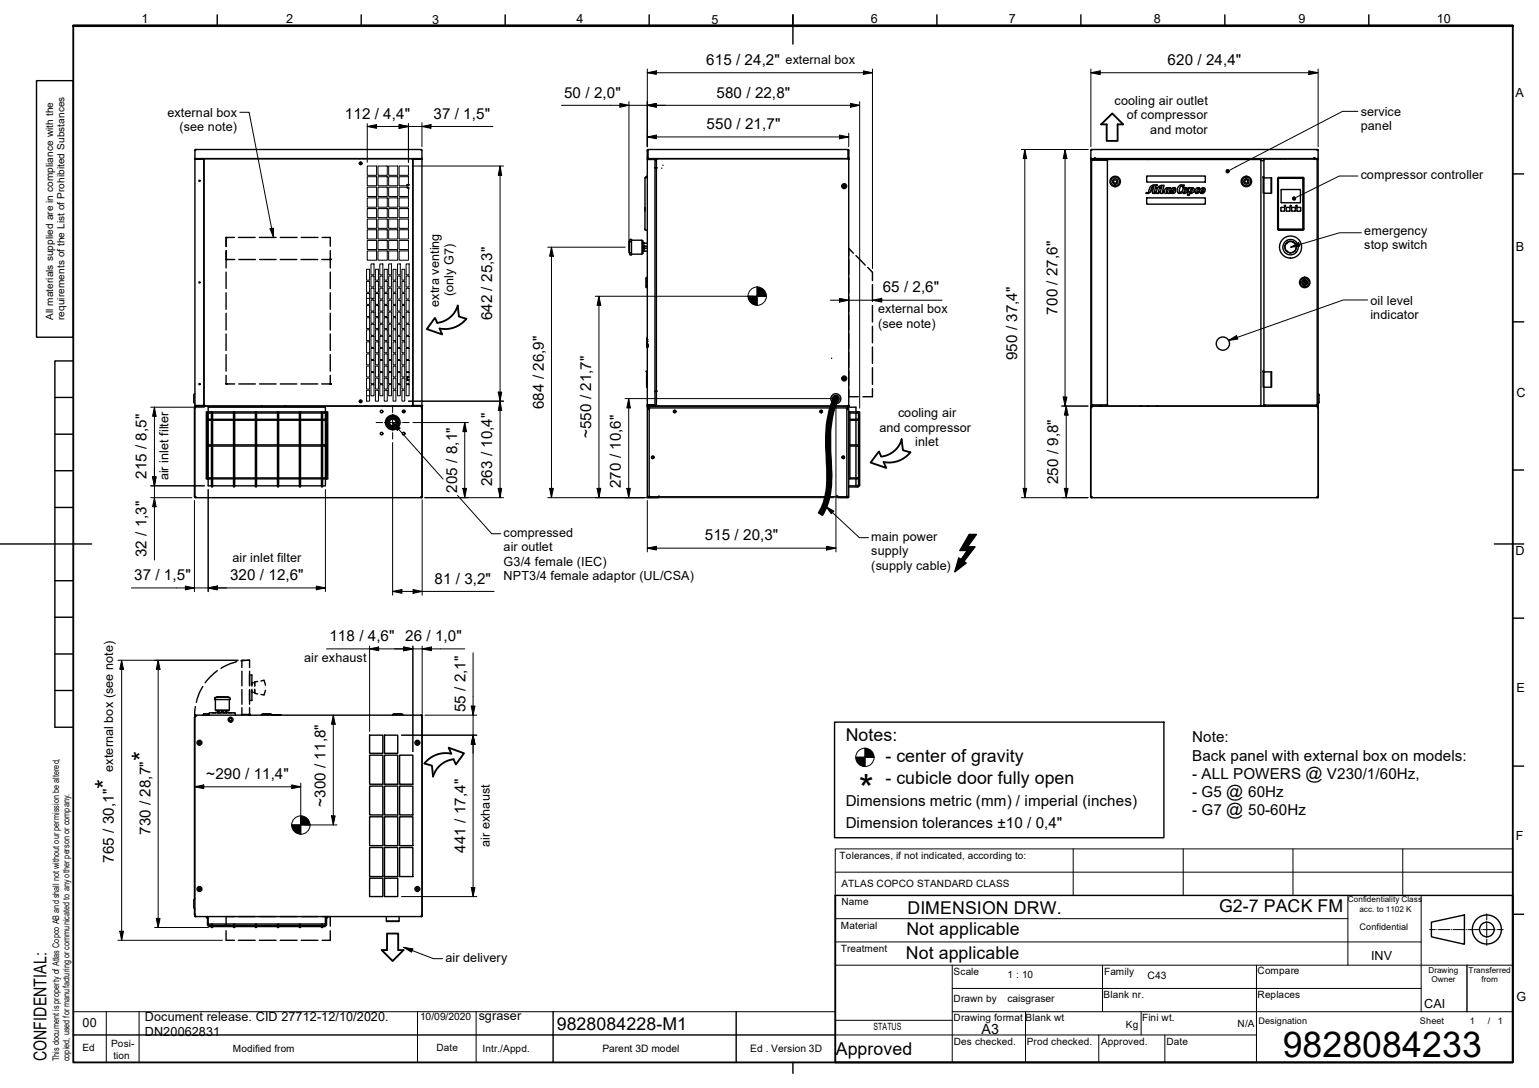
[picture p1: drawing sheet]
<svg xmlns="http://www.w3.org/2000/svg" width="420mm" height="297mm" viewBox="0 0 420 297" stroke-linecap="round" stroke-linejoin="round" font-family="sans-serif">
<!-- layer: Visible Edges(Atlas Copco) -->
<g fill="none" stroke="#000" stroke-width=".38">
<path d="M53.1 43.1l.3 .3M53.2 41l.2-.2h61.6l.2 .2v2.1l-.2 .3M53.2 41v2.1M53.3 43.4h2.4v67.3h-2.4M53.3 43.4v.1M53.3 43.4l-.1 .1M53.4 43.3h61.6M53.4 40.9l-.1 .1M53.4 40.8l-.2 .2M54.2 43.3v.1M55.6 43.4h-2.4l.1 67.3M55.6 43.4h.1"/>
<path d="M55.7 43.4h57l-.1 67.3M55.7 43.4h.1M55.7 43.4h-2.4M55.7 43.4l.1 67.5M98.2 44.8h.5M98.2 43.3v.1M99.4 43.3v.1M112.7 43.4h2.5v67.3h-2.5zM112.7 43.4h2.4zM112.7 43.4h-.1M115 40.9l.1 .1M115 40.8l.2 .2"/>
<path d="M115.1 43.4v.1M115.1 43.4l.1 .1M176.1 56.6v1M176.2 48.5l-.1 14.2M176.5 48.3v.1M176.5 48.3l.2 .1M176.5 48.1v.2M176.7 48.1l-.4 .4M176.7 41v2.3l.1-2.3M176.7 41h.1M176.7 48.4l-.5 .1M176.8 43.5v67"/>
<path d="M176.8 43.4l2 .1zM176.8 43.5h2.2M176.8 43.1l.1 .2M176.8 43.3l.1 .1M176.8 43.5h.1M176.8 43.4l-.1 .1M176.9 40.8h54.6v2.5h-54.6zM176.9 40.9l-.1 .1M176.9 40.8l-.2 .2M178.8 43.5v67h-2M178.8 45.8h.4M179 43.3v.6h.2"/>
<path d="M179.2 43.4h.1M179.2 43.4v67.5M179.3 43.4h.1M180.7 45.9h-.1M181 45.1h.1M231.5 40.9l.1 .1M231.5 40.8l.2 .2M231.5 43.3v.1M231.6 43.4h-52.3M231.6 43.4h.1l-.1 67.5M231.6 41l.1 2.3zM231.7 43.4v.1"/>
<path d="M297.8 43.6h.1M297.8 43.5h2.6M297.8 41v2.1l.2 .3M297.8 43.6v67.1M297.9 43.4v.1M297.9 43.4l-.1 .1M297.9 43.6h46.3M297.9 43.4h2.5zM298 43.3h.9v-.2v.2h59.9v-.2v.2h.9M298 40.9l-.1 .1M298 40.8l-.2 .2M298.1 40.8v.2h-.3"/>
<path d="M298.1 40.8h61.5M300.4 43.4h.1M304 49.2v.7M304 49.9h.1M304.1 49.1l-.1 .1M304.1 50h.7M304.8 49.1h-.7M304.8 49.9h.1M304.9 49.2v.7M313.1 54h16v1.7h-16zM313.1 48.1h16v1.6h-16zM313.4 43.4v.1"/>
<path d="M313.4 43.4h.2M313.6 43.4h-13.2h13.2l-.3 .1M313.6 43.3v.2M314.1 50.9l.8-.4h1.1l-.1 .2h-.3l-.4 1.6 .1 .3 .5-.7 .2-.5h-.3v-.2l.9-.4-.1 .4h.4l-.1 .2h-.3l-.2 .8 .1 .3 .5-.4 .3-1.3h-.3v-.2h.9l-.4 1.6v.3l.2-.1a1.37 1.37 0 0 1 1.5-1.2h.4l-.2 1.2 .3-.1a.21 .21 0 0 1 .3-.1 .21 .21 0 0 1-.1 .4 .31 .31 0 0 0 .6-.1 .31 .31 0 0 0-.4-.4 .5 .5 0 0 1 .3-.8 .5 .5 0 0 1 .6 .4l-.2 .1v-.3a.23 .23 0 0 0-.4 .1 .23 .23 0 0 0 .3 .3 .6 .6 0 0 1 0 .9 .6 .6 0 0 1-.9-.2 .63 .63 0 0 1-1 0 .49 .49 0 0 1-.5 .2 .49 .49 0 0 1-.4-.4 .52 .52 0 0 1-.5 .4 .52 .52 0 0 1-.5-.4 .57 .57 0 0 1-.5 .5 .57 .57 0 0 1-.6-.4 .62 .62 0 0 1-.6 .4 .62 .62 0 0 1-.5-.5l.2-.6h-.5a1.12 1.12 0 0 1-1.4 1v-.2h.5l.2-.2zM314.6 51l.5-.3-.3 .9h-.5zM318.5 51.5l.2-.1a.59 .59 0 0 1 .2 .6 .59 .59 0 0 1-.5 .4zM323.5 51.6l.2-.2a.74 .74 0 0 1-.4 1.2zM325.2 51.5a.63 .63 0 0 1 .3 .6 .63 .63 0 0 1-.4 .5l-.2-.2zM327.3 51.5l-.1 .2 .2 .2M327.3 51.5v-.1a.6 .6 0 0 0-.5 .5 .6 .6 0 0 0 .2 .6h.1a2.28 2.28 0 0 1 1.6-1.3 .82 .82 0 0 1 .2 1.3 .82 .82 0 0 1-1.3-.1v-.1a.72 .72 0 0 1-.7 .6 .72 .72 0 0 1-.7-.6l.1-.2-1 .7-.4-.1-.2 .6h-.5l.3-1.2-.1 .1a.9 .9 0 0 1-1.6 .3v-.1a.85 .85 0 0 1-1.2 .2 .85 .85 0 0 1-.1-1.2 1 1 0 0 1 1.5-.7l.3-.2-.2 .8h-.2a.4 .4 0 0 0-.2-.6 .4 .4 0 0 0-.5 .4l-.3 .8a.45 .45 0 0 0 .3 .6 .45 .45 0 0 0 .6-.4 .81 .81 0 0 1 .5-.8 .81 .81 0 0 1 .9 .2v.6l.5-.7-.2-.2 .7 .2a.54 .54 0 0 1 .7 0 .54 .54 0 0 1 0 .7l.6-.6a.49 .49 0 0 1 .6-.3 .49 .49 0 0 1 .4 .6l-.1 .1M328.3 51.5l.1-.1a.66 .66 0 0 1 .1 1l-.2 .2-.3-.2zM339.9 49.2v.7"/>
<path d="M339.9 50h.7M340.6 49.1l-.7 .1M340.6 49.2v.7M342.3 43.3v.2M344.2 43.6h.1M344.2 43.6v67.1M344.2 43.9h.9M344.8 48.3l.1 .1zM344.8 48.4l.3 .2M344.9 48.6h.2v4.2h-.2zM344.9 48.3l.2 .1M345.1 48.6h1.9"/>
<path d="M345.1 52.8h1.9M345.1 48.5v.1M345.1 52.8v48.6M345.2 43.4v.1M345.2 43.4l-.1 5M345.2 43.4h14.3M347 48.6l.2 4.2zM348.9 48.6l6.9-.2 .2 .2-.1 14.2-6.8 .1-.3-.3zM349 48.8v13.6l.2 .3M349.1 48.6h6.5l.2 .2M349.2 48.6l-.2 .2M349.5 43.3v.1"/>
<path d="M349.7 56.7h1v.9h-.9zM349.8 55.3l.1 .1M349.8 51.9v3.3M349.8 51.7l5.2 .1M349.9 51.7l-.1 .1M350.7 43.3v.1M351.2 56.7l.9-.1 .1 1h-1zM352.6 56.7l1-.1v1h-.9zM354.1 56.7l.9-.1 .1 1h-1zM355 55.3l-5.2 .1M355 51.9v3.3M355.6 48.6l.2 .2"/>
<path d="M355.8 48.8l-.1 13.8-6.6 .1M358.8 43.4h.9M358.8 43.3v.1M359.5 43.4v67.2M359.5 43.4v.1M359.6 40.8v.2h.3M359.6 40.8l.3 .2M359.6 40.9l.2 .1M359.7 43.4h.2v67.3l-.2 .2M359.7 43.4h.1M359.8 43.4h.1M359.9 41v2.1l-.3 .3"/>
<path d="M61.7 64.9h.1M61.7 68.5v4.6M61.7 74.3v4.5M61.7 79.9v4.5M61.8 68.4v2.4M61.8 64.8v2.5M64 64.8h-2.3v2.5M65.1 64.8h4.6M70.8 64.8h4.6M76.5 64.8h4.6M82.2 64.8h4.6M87.9 64.8h2.3v2.4"/>
<path d="M90.1 70.8v.1M90.2 70.8v.1M90.2 68.4v4.7M90.2 74.3v4.5M90.2 79.9v4.5M171.8 66v3M171.9 65.5l.5-.1v4.2l-.4-.1-.2-1zM172.4 65.6h2.9v3.8h-2.9M175.3 65.8h.2v3.4h-.2M175.5 66.9h.5v.3h.7M175.5 66.3h.3M175.5 66.4h1.2"/>
<path d="M175.5 67.6h.1M175.6 67.4h.3v.2h-.3zM175.6 67.4l-.1 .2M175.8 66.3h.1M175.8 66.3v.1M175.9 67.6h.1M175.9 67.4h.1M176 67.2v.5M176.1 62.7l.1 .1M176.2 62.8l.5 .1M176.3 75.9l.3-.2v2.8l-.3-.2zM176.6 78.5h.1"/>
<path d="M176.6 75.7h.1M176.7 68.6h-1.2M176.7 67.7h-.7v.4h-.5M349 62.5l.2 .2M349.2 62.6h6.3M350.8 67h.1M353.8 67.9h.1M355.8 62.5l-.2 .2M356 76.4l-.3 .7 .4 .5M356 76.4a.73 .73 0 0 0-.5 .7 .73 .73 0 0 0 .5 .7v-.2M356.4 76.4a.73 .73 0 0 1 .5 .7 .73 .73 0 0 1-.5 .7v-.2M356.4 76.4l.3 .7-.4 .5"/>
<path d="M61.7 85.5v4.6M61.7 91.2v4.5M61.7 96.8v4.5M90.2 85.5v4.6M90.2 91.2v4.5M90.2 96.8v4.5M176.7 93.2v1M176.7 94.3h.1M176.7 94.5v.2M176.7 94.2v.3M176.7 94.2h.1M176.7 93.3v.5"/>
<path d="M176.7 94.1v.1M176.7 94.5v.1M176.7 92.2v.7M176.7 92.1v2.8M227 97.8h.1M53.1 111.6v23.8M53.2 111.2v24.4h.2v.3h-.2v-.3h.2h-.3l.1-.2M53.2 111.4v.2M53.2 110.8l.1 .1M53.2 107.5l-.3 .4v1.9l.3 .4M53.3 110.8h.1M53.3 110.7h2.4l-2.4 .2"/>
<path d="M53.3 110.7v.2M53.4 110.9l-.2 .3M53.4 110.9h61.6l.2 .3M56.3 112.4h.3v18.3h-.3zM56.7 114.7h.1v6.8M56.8 114.5h.9M56.8 114.4l-.2 .2 .2 .1h.9M56.8 112.4v-1.2h32v1.2M56.8 112.8v1.7M56.8 114.4l-.1 .1M57.7 112.4h.3v20.4l-.1 .2-.2-.2zM57.7 112.4l-1.1 .2 1.1 .2"/>
<path d="M58 114.7h5.8M58 114.5h5.8M58 112.8h5.8M58 112.4h5.8M61.7 102.5v2.3M61.8 104.8h2.3M63.8 112.4h.3v20.4l-.2 .2-.1-.2zM64.1 114.7h5.6M64.1 114.5h5.6M64.1 112.8h5.6M64.1 112.4h5.6M65.2 104.8h4.5"/>
<path d="M69.7 112.4h.3v20.4l-.1 .2-.2-.2zM70 114.7h5.8M70 114.5h5.8M70 112.8h5.8M70 112.4h5.8M70.9 104.8h4.5M75.8 112.4h.3v20.4l-.2 .2-.1-.2zM76.1 114.7h5.6M76.1 114.5h5.6M76.1 112.8h5.6M76.1 112.4h5.6M76.5 104.8h4.5"/>
<path d="M81.7 112.4h.3v20.4l-.1 .2-.2-.2zM82 114.7h5.8M82 114.5h5.8M82 112.8h5.8M82 112.4h5.8M82.2 104.8h4.5M87.8 112.4h.3v20.4l-.2 .2-.1-.2zM87.8 104.8h2.3M88.1 112.4l1.1 .2-1.1 .2M88.1 114.5h.9M88.8 112.8v1.7M88.8 114.7v6.8"/>
<path d="M88.9 114.4l.2 .1M89 114.4l.2 .2-.2 .1h-.9M89.1 114.7h-.2M89.2 112.4h.3v18.3h-.3zM90.2 102.5v2.3M99.7 110.8l-.1 .1M109.9 112.3l.1 .1 .2-.3v.3h-.3M112.6 110.7l-56.9 .2M112.6 110.7l.1 .2M112.7 110.7l2.4 .2zM115 110.9l.2 .3M115.1 110.8h.1"/>
<path d="M115.2 111.2v24.4h-.2h.2v.3h-.2v-.3h.3l-.1-24.2M115.2 110.7l-.1 .2M115.2 111.6h.1M115.2 110.8l-.1 .1M176.6 105.7h.1M176.7 111l.2 .2zM176.7 111v24.6h.2v.3M176.7 101.4l-.3-.1 .3 .2-.2 4.2 .1-4.2M176.7 110.8l.1 .1M176.8 110.8h.1M176.8 110.6v.3h2.4M176.8 110.5l2 .1z"/>
<path d="M176.9 110.9v.1M176.9 110.9h54.6v.1M176.9 111.2l.3 .7M176.9 111v.1M176.9 110.9l-.2 .2M177 111l.2 .6M178.8 106.9h.4M178.8 106.8h.4M179.1 110.8h.1M179.2 110.8h.1M179.3 110.7h.1M179.3 110.9h52.3"/>
<path d="M179.3 110.7v.1M184 112.6h.4M224 112.1v.1M224.3 112.2l-.1 .4-.2-.4-.1 .2M224.3 112.2v.4M224.3 112.1v.1M231.5 111.1l.2-.1zM231.5 110.9v.1M231.5 111l-.2 .6M231.5 111.2l-.3 .7M231.5 111v.1M231.5 110.9l.2 .2"/>
<path d="M231.6 110.7v.2M231.7 111v24.6h-.2v.3h-2.8v-.3M231.7 112.4h.3v18.3M231.7 111.2h2v1.2M231.7 110.8h.1M232 112.4h2.2l.2 .2-.2 .2h-2.2M232 114.5h2.3M233.7 112.8v1.7M233.7 114.7v6.8M234.2 114.4l.2 .2-.2 .1h-2.2M297.8 111.2v24.4h.3M297.8 110.7h46.4"/>
<path d="M297.8 110.7h.1M297.8 111.4v24.2h.3M297.9 110.8h.1M297.9 110.9h.1M298 111h.1M298 110.3v-66.3l.3-.3h3.9l.2 .3-.1 66.3M298 110.3l.3 .2h3.9l.2-.2M298.1 111l-.3 .2M298.1 110.9l-.3 .3M298.1 111v-.1h61.5v.1M313.3 110.8l.1 .1M344.2 110.7h.1"/>
<path d="M344.8 101.3l.1 .2zM344.8 101.5h2.2M344.9 101.5h.2v4.2h-.2zM344.9 101.3l.2 .1M345.1 105.7l.1 4.8M345.1 105.7h1.9M345.1 110.7l14.6 .2M345.1 110.7l.1 .2M345.1 110.7l-.9 .2M345.2 110.5v.1M345.2 110.9h.1M345.2 110.7v.2"/>
<path d="M345.2 110.6h14.3M347 101.5l.2 4.2zM359.5 110.5v.1M359.6 110.9l.3 .3M359.7 111l.2 .2M359.7 110.7v.2M359.8 110.8v.1M359.9 107.5l.3 .4M359.9 111.2v24.4h-.3M359.9 111.4v24.2h-.3M359.9 111.6h.1M360.1 107.9v1.9"/>
<path d="M360.2 109.7l-.3 .5M53.2 135.7h.1M53.4 135.9h61.6M56.7 130.7h.1v1.9h.9M56.8 130.5h.9M56.8 130.4l-.2 .2 .2 .1h.9M56.8 121.8v8.7M56.8 130.4l-.1 .1M57.7 121.5l-1.1 .1 1.1 .2M58 132.6h5.8M58 130.7h5.8M58 130.5h5.8"/>
<path d="M58 121.8h5.8M58 121.5h5.8M64.1 132.6h5.6M64.1 130.7h5.6M64.1 130.5h5.6M64.1 121.8h5.6M64.1 121.5h5.6M70 132.6h5.8M70 130.7h5.8M70 130.5h5.8M70 121.8h5.8M70 121.5h5.8"/>
<path d="M76.1 132.6h5.6M76.1 130.7h5.6M76.1 130.5h5.6M76.1 121.8h5.6M76.1 121.5h5.6M82 132.6h5.8M82 130.7h5.8M82 130.5h5.8M82 121.8h5.8M82 121.5h5.8M88.1 121.5l1.1 .1-1.1 .2M88.1 130.5h.9"/>
<path d="M88.8 130.7v1.9h-.7M88.8 121.8v8.7M88.9 130.4l.2 .1M89 130.4l.2 .2-.2 .1h-.9M89.1 130.7h-.2M115.2 135.7h-.1M115.2 135.4h.1M176.7 135.7l.2 .2M176.9 135.7h.1M176.9 135.6h3v-.2v.2h48.6v-.2v.2h2.5M177.4 135.6l-.2-.2v-23.8l.2-.2h53.6l.2 .2v23.8l-.2 .2M179.7 135.6v.3h-2.8"/>
<path d="M231 135.6h.5h-.5M231.5 135.7h.1M231.7 135.7l-.2 .2M232 121.5h2.2l.2 .1-.2 .2h-2.2M232 130.5h2.3M233.7 121.8v8.7M233.7 130.7v1.9M234.2 130.4l.2 .2-.2 .1h-2.5M234.4 132.4v-20h.3v20M234.4 132.4l-.3 .2h-2.4M234.7 132.4l-.4 .5-2.6 .1M297.9 135.7h.1"/>
<path d="M298 135.6h-.2v.3h.3M298.1 135.6v.3M298.1 135.9h61.5M359.6 135.6v.3h.3v-.3h-.2M359.8 135.7h-.1M359.9 135.4h.1M53.1 195.9v49.5M53.2 195.8v.1M53.3 195.3l-.1 .1M53.4 195.2l-.2 .2v54.6l.2 .2M53.4 195.2l61.8 .1M53.4 195.2h-.2l.2 .1"/>
<path d="M55.4 195.2h.1M57.1 194.9h-1.5l-.2 .3h1.7M57.1 194.7l-.1 .5M57.2 194.7l-.1 .1M57.2 194.6h6.9M58 194.6h.9M58.8 191v2.9h3.8v-2.9M59 193.9v.1h3.4v-.1M59.4 194.6h1.1M59.7 194.4l-.3-.3 .2 .3M59.7 194.3h.1M59.8 194l-.2 .6"/>
<path d="M60.6 194v.4M60.6 194.4h.1M60.7 194.3l-.1 .1 .1-.4 .1 .4M60.8 194v.4v-.4M60.9 194.6h.9M61.7 194.3h.1M61.7 194l.1 .6M61.7 194.4l.3-.3-.2 .3M61.8 194.6h.1M62.2 190.3h-3.1l3.3 .1 .4 .1v.5h-4.2v-.5l.5-.1M62.4 194.6h1M64.1 194.7l.1 .1"/>
<path d="M64.2 194.7l.1 .5M68 195.1h-2l-.1 .1M68.1 194.9l.2 .2zM68.1 195.2h.1M68.1 194.9l-.3 .3M68.3 195.1l-.2 .1M71.4 195.2l.2-.3h2.4l.2 .3M71.4 195.1h2.8M74.2 195.2h2.5M74.3 195.2h2.2M74.7 195.2h.7M75.5 195.2h.4"/>
<path d="M107.2 195.2l.2-.3h2.3l.3 .3M107.2 195.1h2.8M115 195.2l.2 .2M115 195.3h.2M115.1 195.3l.1 .1M115.2 195.3h.1M115.2 195.8v.1M115.2 195.4v54.6M115.3 195.9v53.6M100.9 200.7h3.6v5h-3.6zM100.9 206.2h3.6v7.9h-3.6zM100.9 214.6h3.6v7.9h-3.6z"/>
<path d="M105 200.7h3.6v5h-3.6zM105 206.2h3.6v7.9h-3.6zM105 214.6h3.6v7.9h-3.6zM109.1 206.2h3.6v7.9h-3.6zM109.1 214.6h3.6v7.9h-3.6zM100.9 239.8h3.6v5h-3.6zM100.9 223h3.6v7.9h-3.6zM100.9 231.4h3.6v7.9h-3.6zM105 239.8h3.6v5h-3.6zM105 223h3.6v7.9h-3.6zM105 231.4h3.6v7.9h-3.6zM109.1 223h3.6v7.9h-3.6z"/>
<path d="M109.1 231.4h3.6v7.9h-3.6zM52.9 245.8v1.9l.3 .4M53.1 248.1v1.4M53.2 250.2h.2M53.2 249.5v.2M53.2 250l.1 .2M53.2 250.1v.1M53.2 245.4l-.3 .4M53.3 250.1v.1M53.4 250.2h61.6M56.6 252.4l.2 .4 .5 .2h31.3l.4-.2 .2-.4M56.6 250.2v2.1"/>
<path d="M56.8 250.2v2.1h32v-2.1M57 252.4l.3 .3h31.3l.2-.3M57 252.3h.1M57.7 252.3v.4M57.7 253v.1M58 252.3v.4M58 253v.1M63.8 252.3v.4M63.8 253v.1M64.1 252.3v.4M64.1 253v.1M69.7 252.3v.4"/>
<path d="M69.7 253v.1M70 252.3v.4M70 253v.1M75.8 252.3v.4M75.8 253v.1M76.1 252.3v.4M76.1 253v.1M81.7 252.3v.4M81.7 253v.1M82 252.3v.4M82 253v.1M87.8 252.3v.4"/>
<path d="M87.8 253v.1M88.1 252.3v.4M88.1 253v.1M88.8 252.3h.1M89.2 250.2v2.1M105.5 251.4h3.5zM105.5 250.2v1.2M109 250.2v1.2M115 250.2h.2M115.2 250l-.1 .2M115.2 250.2h-.2M115.2 249.5v.2"/>
<path d="M115.2 250l-.2 .2M115.2 250.1v.1"/>
<circle cx="54.5" cy="49.4" r=".16"/>
<circle cx="98.5" cy="44.6" r=".29"/>
<circle cx="98.5" cy="44.6" r=".35"/>
<circle cx="230.5" cy="50.8" r=".29"/>
<circle cx="230.5" cy="50.8" r=".35"/>
<circle cx="230.5" cy="50.8" r=".67"/>
<circle cx="304.5" cy="49.5" r=".73"/>
<circle cx="304.5" cy="49.5" r="1.17"/>
<circle cx="304.5" cy="49.5" r="1.43"/>
<circle cx="340.3" cy="49.5" r="1.43"/>
<circle cx="340.3" cy="49.5" r="1.17"/>
<circle cx="340.3" cy="49.5" r=".73"/>
<circle cx="350.8" cy="56.2" r=".16"/>
<circle cx="352.4" cy="56.2" r=".16"/>
<circle cx="354" cy="56.2" r=".16"/>
<circle cx="54.5" cy="77.1" r=".16"/>
<circle cx="352.3" cy="67.5" r="1.56"/>
<circle cx="352.3" cy="67.5" r="3"/>
<circle cx="352.3" cy="67.5" r="2.11"/>
<circle cx="356.2" cy="77.1" r="1.43"/>
<circle cx="356.2" cy="77.1" r="1.17"/>
<circle cx="356.2" cy="77.1" r=".73"/>
<circle cx="356.2" cy="77.1" r=".16"/>
<circle cx="333.9" cy="93.8" r="1.81"/>
<circle cx="54.5" cy="104.9" r=".16"/>
<circle cx="98.5" cy="109.6" r=".29"/>
<circle cx="98.5" cy="109.6" r=".35"/>
<circle cx="104.2" cy="118.4" r=".35"/>
<circle cx="104.2" cy="112.3" r=".35"/>
<circle cx="107.2" cy="115.3" r="1.3"/>
<circle cx="107.2" cy="115.3" r="1.17"/>
<circle cx="107.2" cy="115.3" r="1.62"/>
<circle cx="107.2" cy="115.3" r="2"/>
<circle cx="107.2" cy="115.3" r="1.75"/>
<circle cx="107.2" cy="115.3" r=".92"/>
<circle cx="110.2" cy="118.4" r=".35"/>
<circle cx="110.2" cy="112.3" r=".35"/>
<circle cx="184.2" cy="112.3" r=".35"/>
<circle cx="184.2" cy="112.3" r=".29"/>
<circle cx="224.2" cy="112.3" r=".29"/>
<circle cx="224.2" cy="112.3" r=".35"/>
<circle cx="228.2" cy="108.9" r=".92"/>
<circle cx="228.2" cy="108.9" r="1.37"/>
<circle cx="230.5" cy="103.3" r=".29"/>
<circle cx="230.5" cy="103.3" r=".35"/>
<circle cx="230.5" cy="103.3" r=".67"/>
<circle cx="178.2" cy="124.9" r=".35"/>
<circle cx="178.2" cy="124.9" r=".29"/>
<circle cx="230.2" cy="124.9" r=".29"/>
<circle cx="230.2" cy="124.9" r=".35"/>
<circle cx="63" cy="196.5" r=".35"/>
<circle cx="63" cy="196.5" r=".67"/>
<circle cx="54.5" cy="202.8" r=".29"/>
<circle cx="54.5" cy="202.8" r=".35"/>
<circle cx="54.5" cy="202.8" r=".67"/>
<circle cx="114" cy="202.8" r=".29"/>
<circle cx="114" cy="202.8" r=".35"/>
<circle cx="114" cy="202.8" r=".67"/>
<circle cx="54.5" cy="242.7" r=".29"/>
<circle cx="54.5" cy="242.7" r=".35"/>
<circle cx="54.5" cy="242.7" r=".67"/>
<circle cx="56.5" cy="250.4" r=".16"/>
<circle cx="57.9" cy="253.1" r=".16"/>
<circle cx="63.9" cy="253.1" r=".16"/>
<circle cx="69.9" cy="253.1" r=".16"/>
<circle cx="75.9" cy="253.1" r=".16"/>
<circle cx="81.9" cy="253.1" r=".16"/>
<circle cx="87.9" cy="253.1" r=".16"/>
<circle cx="89.3" cy="250.4" r=".16"/>
<circle cx="114" cy="242.7" r=".29"/>
<circle cx="114" cy="242.7" r=".35"/>
<circle cx="114" cy="242.7" r=".67"/>
</g>
<g fill="#000">
<circle cx="53.3" cy="43.4" r=".19"/>
<circle cx="54" cy="43.4" r=".19"/>
<circle cx="54.2" cy="43.4" r=".19"/>
<circle cx="112.7" cy="43.4" r=".19"/>
<circle cx="113.5" cy="43.4" r=".19"/>
<circle cx="113.9" cy="43.4" r=".19"/>
<circle cx="114.4" cy="43.4" r=".19"/>
<circle cx="176.5" cy="48.4" r=".19"/>
<circle cx="179.2" cy="45.8" r=".19"/>
<circle cx="231.6" cy="43.4" r=".19"/>
<circle cx="298.6" cy="43.4" r=".19"/>
<circle cx="298.9" cy="43.2" r=".19"/>
<circle cx="298.9" cy="43.3" r=".19"/>
<circle cx="299.1" cy="43.4" r=".19"/>
<circle cx="299.5" cy="43.4" r=".19"/>
<circle cx="300.4" cy="43.4" r=".19"/>
<circle cx="358.8" cy="43.1" r=".19"/>
<circle cx="358.8" cy="43.2" r=".19"/>
<circle cx="61.7" cy="64.9" r=".19"/>
<circle cx="61.7" cy="70.9" r=".19"/>
<circle cx="61.8" cy="70.9" r=".19"/>
<circle cx="90.1" cy="70.8" r=".19"/>
<circle cx="90.1" cy="70.9" r=".19"/>
<circle cx="90.2" cy="70.9" r=".19"/>
<circle cx="90.2" cy="70.8" r=".19"/>
<circle cx="171.8" cy="66" r=".19"/>
<circle cx="171.8" cy="69" r=".19"/>
<circle cx="171.9" cy="69" r=".19"/>
<circle cx="171.9" cy="66" r=".19"/>
<circle cx="172.1" cy="65.4" r=".19"/>
<circle cx="175.8" cy="68.6" r=".19"/>
<circle cx="351.2" cy="66.5" r=".19"/>
<circle cx="351.2" cy="68.6" r=".19"/>
<circle cx="352" cy="68.9" r=".19"/>
<circle cx="352.8" cy="66" r=".19"/>
<circle cx="353.3" cy="66.3" r=".19"/>
<circle cx="353.5" cy="68.5" r=".19"/>
<circle cx="176.7" cy="94.6" r=".19"/>
<circle cx="176.7" cy="94" r=".19"/>
<circle cx="176.7" cy="92.8" r=".19"/>
<circle cx="176.7" cy="94.7" r=".19"/>
<circle cx="176.7" cy="93.8" r=".19"/>
<circle cx="176.7" cy="94.2" r=".19"/>
<circle cx="176.7" cy="94.1" r=".19"/>
<circle cx="176.7" cy="94.5" r=".19"/>
<circle cx="176.7" cy="94.3" r=".19"/>
<circle cx="176.7" cy="93.2" r=".19"/>
<circle cx="53.3" cy="110.7" r=".19"/>
<circle cx="53.4" cy="111" r=".19"/>
<circle cx="55.7" cy="110.7" r=".19"/>
<circle cx="55.8" cy="110.7" r=".19"/>
<circle cx="55.8" cy="110.9" r=".19"/>
<circle cx="61.7" cy="104.8" r=".19"/>
<circle cx="61.8" cy="104.8" r=".19"/>
<circle cx="71.3" cy="110.9" r=".19"/>
<circle cx="77.8" cy="110.9" r=".19"/>
<circle cx="90.1" cy="104.8" r=".19"/>
<circle cx="90.2" cy="104.8" r=".19"/>
<circle cx="97.2" cy="110.9" r=".19"/>
<circle cx="99.4" cy="110.9" r=".19"/>
<circle cx="99.8" cy="110.9" r=".19"/>
<circle cx="110.2" cy="112.1" r=".19"/>
<circle cx="112.6" cy="110.8" r=".19"/>
<circle cx="112.6" cy="110.7" r=".19"/>
<circle cx="112.7" cy="110.7" r=".19"/>
<circle cx="112.7" cy="110.9" r=".19"/>
<circle cx="115" cy="111" r=".19"/>
<circle cx="115.1" cy="110.7" r=".19"/>
<circle cx="179.1" cy="110.9" r=".19"/>
<circle cx="179.2" cy="110.7" r=".19"/>
<circle cx="179.2" cy="106.8" r=".19"/>
<circle cx="179.2" cy="110.9" r=".19"/>
<circle cx="179.5" cy="110.9" r=".19"/>
<circle cx="231.5" cy="111" r=".19"/>
<circle cx="231.6" cy="110.7" r=".19"/>
<circle cx="298" cy="111" r=".19"/>
<circle cx="300.4" cy="110.9" r=".19"/>
<circle cx="303.3" cy="110.9" r=".19"/>
<circle cx="311.3" cy="110.9" r=".19"/>
<circle cx="313.2" cy="110.9" r=".19"/>
<circle cx="315.8" cy="110.9" r=".19"/>
<circle cx="344.2" cy="110.9" r=".19"/>
<circle cx="345.1" cy="101.5" r=".19"/>
<circle cx="345.1" cy="110.5" r=".19"/>
<circle cx="359.7" cy="111" r=".19"/>
<circle cx="228.5" cy="135.4" r=".19"/>
<circle cx="53.4" cy="195.4" r=".19"/>
<circle cx="58.6" cy="190.6" r=".19"/>
<circle cx="59.2" cy="190.4" r=".19"/>
<circle cx="62.2" cy="190.4" r=".19"/>
<circle cx="74.3" cy="195.2" r=".19"/>
<circle cx="74.4" cy="195.2" r=".19"/>
<circle cx="75.1" cy="195.2" r=".19"/>
<circle cx="76.5" cy="195.2" r=".19"/>
<circle cx="115.1" cy="195.3" r=".19"/>
</g>
<g fill="none" stroke="#000" stroke-width=".27">
<path d="M100.3 59.8h2.5v2.5h-2.5zM100.3 56.9h2.5v2.5h-2.5zM100.3 54h2.5v2.6h-2.5zM100.3 51.1h2.5v2.5h-2.5zM100.3 48.2h2.5v2.5h-2.5zM100.3 45.3h2.5v2.6h-2.5zM103.2 59.8h2.5v2.5h-2.5zM103.2 56.9h2.5v2.5h-2.5zM103.2 54h2.5v2.6h-2.5zM103.2 51.1h2.5v2.5h-2.5zM103.2 48.2h2.5v2.5h-2.5zM103.2 45.3h2.5v2.6h-2.5z"/>
<path d="M106.1 59.8h2.5v2.5h-2.5zM106.1 56.9h2.5v2.5h-2.5zM106.1 54h2.5v2.6h-2.5zM106.1 51.1h2.5v2.5h-2.5zM106.1 48.2h2.5v2.5h-2.5zM106.1 45.3h2.5v2.6h-2.5zM109 59.8h2.5v2.5h-2.5zM109 56.9h2.5v2.5h-2.5zM109 54h2.5v2.6h-2.5zM109 51.1h2.5v2.5h-2.5zM109 48.2h2.5v2.5h-2.5zM109 45.3h2.5v2.6h-2.5z"/>
<path d="M111.1 50.5l.4 .1-.3 .1M111.1 50.4v.3M111.1 51.1v.2l.4 .1M111.3 51.1l-.2 .2 .4 .1M111.5 50.3l-.4 .2M111.5 50.6h.1M111.5 51.4h.1M111.5 50.3h.1M111.5 50.3l-.4 .1M100.1 76.8h.8v3h-.8zM100.1 73.5h.8v3h-.8zM100.3 68.5h2.5v2.5h-2.5z"/>
<path d="M100.3 65.6h2.5v2.5h-2.5zM100.3 62.7h2.5v2.6h-2.5zM101.3 78.7h.8v2.9h-.8zM101.3 75.4h.8v2.9h-.8zM101.3 72.1h.8v2.9h-.8zM102.5 76.8h.8v3h-.8zM102.5 73.5h.8v3h-.8zM103.2 68.5h2.5v2.5h-2.5zM103.2 65.6h2.5v2.5h-2.5zM103.2 62.7h2.5v2.6h-2.5zM103.7 78.7h.8v2.9h-.8zM103.7 75.4h.8v2.9h-.8z"/>
<path d="M103.7 72.1h.8v2.9h-.8zM104.9 76.8h.8v3h-.8zM104.9 73.5h.8v3h-.8zM106.1 78.7h.8v2.9h-.8zM106.1 75.4h.8v2.9h-.8zM106.1 72.1h.8v2.9h-.8zM106.1 68.5h2.5v2.5h-2.5zM106.1 65.6h2.5v2.5h-2.5zM106.1 62.7h2.5v2.6h-2.5zM107.3 76.8h.8v3h-.8zM107.3 73.5h.8v3h-.8zM108.5 78.7h.8v2.9h-.8z"/>
<path d="M108.5 75.4h.8v2.9h-.8zM108.5 72.1h.8v2.9h-.8zM109 68.5h2.5v2.5h-2.5zM109 65.6h2.5v2.5h-2.5zM109 62.7h2.5v2.6h-2.5zM109.7 76.8h.8v3h-.8zM109.7 73.5h.8v3h-.8zM110.9 78.7h.8v2.9h-.8zM110.9 75.4h.8v2.9h-.8zM110.9 72.1h.8v2.9h-.8zM100.1 99.9h.8v3h-.8zM100.1 96.6h.8v3h-.8z"/>
<path d="M100.1 93.3h.8v3h-.8zM100.1 90h.8v3h-.8zM100.1 86.7h.8v3h-.8zM100.1 83.4h.8v3h-.8zM100.1 80.1h.8v3h-.8zM100.1 81.5h.8M101.3 98.4h.8v3.1h-.8zM101.3 95.1h.8v3.1h-.8zM101.3 91.8h.8v3.1h-.8zM101.3 88.5h.8v3.1h-.8zM101.3 85.2h.8v3.1h-.8zM101.3 82h.8v2.9h-.8z"/>
<path d="M101.3 81.5h.8M102.5 99.9h.8v3h-.8zM102.5 96.6h.8v3h-.8zM102.5 93.3h.8v3h-.8zM102.5 90h.8v3h-.8zM102.5 86.7h.8v3h-.8zM102.5 83.4h.8v3h-.8zM102.5 80.1h.8v3h-.8zM103.7 98.4h.8v3.1h-.8zM103.7 95.1h.8v3.1h-.8zM103.7 91.8h.8v3.1h-.8zM103.7 88.5h.8v3.1h-.8z"/>
<path d="M103.7 85.2h.8v3.1h-.8zM103.7 82h.8v2.9h-.8zM104.9 99.9h.8v3h-.8zM104.9 96.6h.8v3h-.8zM104.9 93.3h.8v3h-.8zM104.9 90h.8v3h-.8zM104.9 86.7h.8v3h-.8zM104.9 83.4h.8v3h-.8zM104.9 80.1h.8v3h-.8zM106.1 98.4h.8v3.1h-.8zM106.1 95.1h.8v3.1h-.8zM106.1 91.8h.8v3.1h-.8z"/>
<path d="M106.1 88.5h.8v3.1h-.8zM106.1 85.2h.8v3.1h-.8zM106.1 82h.8v2.9h-.8zM107.3 99.9h.8v3h-.8zM107.3 96.6h.8v3h-.8zM107.3 93.3h.8v3h-.8zM107.3 90h.8v3h-.8zM107.3 86.7h.8v3h-.8zM107.3 83.4h.8v3h-.8zM107.3 80.1h.8v3h-.8zM108.5 98.4h.8v3.1h-.8zM108.5 95.1h.8v3.1h-.8z"/>
<path d="M108.5 91.8h.8v3.1h-.8zM108.5 88.5h.8v3.1h-.8zM108.5 85.2h.8v3.1h-.8zM108.5 82h.8v2.9h-.8zM109.7 99.9h.8v3h-.8zM109.7 96.6h.8v3h-.8zM109.7 93.3h.8v3h-.8zM109.7 90h.8v3h-.8zM109.7 86.7h.8v3h-.8zM109.7 83.4h.8v3h-.8zM109.7 80.1h.8v3h-.8zM110.9 98.4h.8v3.1h-.8z"/>
<path d="M110.9 95.1h.8v3.1h-.8zM110.9 91.8h.8v3.1h-.8zM110.9 88.5h.8v3.1h-.8zM110.9 85.2h.8v3.1h-.8zM110.9 82h.8v2.9h-.8zM100.1 106.5h.8v3h-.8zM100.1 103.2h.8v3h-.8zM100.1 109.5h.1M100.1 108.1h.8M101.3 105h.8v3.1h-.8zM101.3 101.7h.8v3.1h-.8zM102.5 106.5h.8v3h-.8z"/>
<path d="M102.5 103.2h.8v3h-.8zM103.7 105h.8v3.1h-.8zM103.7 101.7h.8v3.1h-.8zM104.9 106.5h.8v3h-.8zM104.9 103.2h.8v3h-.8zM106.1 105h.8v3.1h-.8zM106.1 101.7h.8v3.1h-.8zM107.3 106.5h.8v3h-.8zM107.3 103.2h.8v3h-.8zM108.5 105h.8v3.1h-.8zM108.5 101.7h.8v3.1h-.8zM109.7 106.5h.8v3h-.8z"/>
<path d="M109.7 103.2h.8v3h-.8zM110.9 105h.8v3.1h-.8zM110.9 101.7h.8v3.1h-.8zM111.5 102.8l-.4 .1 .4 .1-.4 .2 .4 .4M111.5 103.6l-.4 .1 .4 .2M111.5 102.8l-.4 .1v.9l.4 .1M111.5 103.6h.2M111.5 103h.2M111.5 103.9h.2M111.5 102.8h.2"/>
</g>
<!-- layer: Hatch -->
<g fill="#000">
<path d="M204.2 80.9h2.5v2.5a2.49 2.49 0 0 1-2.5-2.5z" fill-rule="evenodd"/>
<path d="M206.7 78.3a2.6 2.6 0 0 1 2.5 2.6h-2.5z" fill-rule="evenodd"/>
<path d="M227.6 108.6a.65 .65 0 0 1 .8-.4 .65 .65 0 0 1 .4 .9 27.6 27.6 0 0 0-2 12.9v2a45.5 45.5 0 0 1 0 10.5l-1.2 4.2-1.1 2-1-.7a20 20 0 0 0 2.2-11.8l-.1-4.1a31.3 31.3 0 0 1 2-15.5z" fill-rule="evenodd"/>
<path d="M264.6 145.9h2l-2.4 3.4h2l-3.1 4 .7 .4-3.1 2.4 1-3.8 .7 .5 1.7-2.5h-2z" fill-rule="evenodd"/>
<path d="M233.7 206.7h2.5v2.6a2.49 2.49 0 0 1-2.5-2.6z" fill-rule="evenodd"/>
<path d="M236.2 204.3a2.39 2.39 0 0 1 2.4 2.4h-2.4z" fill-rule="evenodd"/>
<path d="M79.6 225.2h2.5v2.6a2.49 2.49 0 0 1-2.5-2.6z" fill-rule="evenodd"/>
<path d="M82.1 222.7a2.6 2.6 0 0 1 2.5 2.5h-2.5z" fill-rule="evenodd"/>
</g>
<!-- layer: Sketch Geometry(Atlas Copco) -->
<g fill="none" stroke="#000" stroke-width=".38">
<path d="M59.3 4v3M98.6 4v3M137.9 4v3M177.2 4v3M216.5 4v8.1M255.8 4v3M295.1 4v3M334.4 4v3M373.7 4v3M10 22h10v70.1h-10zM413 47.5h3M61.8 70.9h2.3"/>
<path d="M65.2 70.9h4.5M70.9 70.9h4.5M76.5 70.9h4.5M82.2 70.9h4.5M87.8 70.9h2.3M231.7 70.9v4M231.7 75.9v4.1M233 69.1l-1.3-1.3v2M233.7 69.8l2.5 2.6M236.9 73l1.3 1.3v2.3M238.2 77.7v4.6M20 98.5h-5v100.1h5"/>
<path d="M231.7 81v4.1M231.7 86v4.1M231.7 91.1v4.1M231.7 96.2v4.1M238.2 83.4v4.5M238.2 89.1v4.5M238.2 94.7v4.5M413 87.9h3M15 108.5h5M15 118.5h5M228.8 109.1a31.7 31.7 0 0 0-2 14.9 49.1 49.1 0 0 1-.1 11l-1.1 3.7-1.1 2-1-.7a20 20 0 0 0 2.2-11.8l-.1-4.1a29.9 29.9 0 0 1 2.1-15.7l.5-.2 .5 .2 .1 .7M231.7 101.3v4"/>
<path d="M231.7 106.3v2h2.6M238.2 106.1v2.2h-2.6M238.2 100.4v4.6M15 128.5h5M15 138.5h5M413 128.3h3M0 148.5h25M15 158.5h5M264.6 145.9h2l-2.4 3.4h2l-3.1 4 .7 .4-3.1 2.4 1-3.8 .7 .5 1.7-2.5h-2zM408 148.5h8M15 178.5h5M15 168.5h5"/>
<path d="M413 168.8h3M15 188.5h5M53.3 192.9l-.2 2.3M55.4 187.4l-1 1.9-.8 2.5M59.3 183.1l-2 1.8-1.3 1.5M64.6 180.6l-1.7 .6-2.6 1.3M66 183.2v4M66 188.3v4M66 193.2v2M66.7 180.3h-.7v1.9M67.4 180.3h.7M68.1 180.3l-2.3 .2"/>
<path d="M68.1 184.3h.2M68.1 191.2h.2M68.1 180.3v1.9M68.1 183.2v4M68.1 188.3v4M68.1 193.2v2M68.6 184.3h.2v3M68.8 186.4h.2M68.8 189h.2M68.8 188.2v3h-.2M69.3 186.4h.2M69.5 188.3v1l.9 .2"/>
<path d="M69.5 188.2v.8h-.2M70.4 186l-.9 .2v1.1M71.2 185.9l.9-.2 .4 1.4M72.5 188.5l-.4 1.2-.9-.1M227.8 197.2h90v31.5h-90zM413 209.2h3M61.7 254.1v2.6h2.3M64 250.2h-2.3v2.6M65.1 256.7h4.6M65.1 250.2h4.6M70.8 256.7h4.6M70.8 250.2h4.6"/>
<path d="M76.5 256.7h4.6M76.5 250.2h4.6M82.2 256.7h4.6M82.2 250.2h4.6M87.9 250.2h2.3v2.6M90.2 254.1v2.6h-2.3M228 244.5h185M390.8 251.8l9-2v8l-9-2zM413 249.6h3M151 276.2v13.9M201 276.2v13.9M400.5 263.5v12.7"/>
<path d="M20 282.6h208M216.5 290.1v2.9"/>
<circle cx="206.7" cy="80.9" r=".03"/>
<circle cx="82.1" cy="225.3" r=".03"/>
<circle cx="405.9" cy="253.8" r="4"/>
<circle cx="405.9" cy="253.8" r="2"/>
</g>
<g fill="none" stroke="#000" stroke-width=".27">
<path d="M204.2 80.9a2.51 2.51 0 0 0 2.5 2.5 2.51 2.51 0 0 0 2.5-2.5M204.2 80.9a2.51 2.51 0 0 1 2.5-2.6 2.51 2.51 0 0 1 2.5 2.6M204.2 80.9h2.5v2.5v-2.5h2.5M204.2 80.9h2.5v-2.6v2.6h2.5M236.1 204.3a2.51 2.51 0 0 0-2.5 2.5 2.51 2.51 0 0 0 2.5 2.5M236.1 204.3a2.51 2.51 0 0 1 2.5 2.5 2.51 2.51 0 0 1-2.5 2.5M236.2 204.3v2.4h-2.5h2.5v2.6M236.2 204.3v2.4h2.4h-2.4v2.6M79.6 225.2h2.5v2.6M79.6 225.3a2.51 2.51 0 0 0 2.5 2.5M82.1 222.7v2.5h-2.5M82.1 222.7v2.5h2.5"/>
<path d="M82.1 222.7a2.51 2.51 0 0 0-2.5 2.6M82.1 222.7a2.51 2.51 0 0 1 2.5 2.6M84.6 225.3a2.51 2.51 0 0 1-2.5 2.5M84.6 225.2h-2.5v2.6M228 238.1h185M293 231.8v12.7M323 231.8v12.7M353 231.8v12.7M383 231.8v12.7M228 244.5v-12.7h185v12.7M228 257.2h160M228 250.8h140"/>
<path d="M368 244.5v19M388 244.5v31.7M20 276.2h208M29 276.2v13.9M38 276.2v13.9M114 276.2v13.9M130 276.2v13.9M228 278.6h32M228 263.5h185M260 263.5v26.6M260 276.2h153M260 269.9h128"/>
<path d="M280 276.2v13.9M301 263.5v12.7M311.5 276.2v6.4M343 263.5v26.6M228 282.6h115M300 282.6v7.5M318 282.6v7.4"/>
</g>
<path d="M20 7h393v283.1h-393zM300.6 34l3.1-3 2.9 3h-1.5v4.5h-3v-4.5zM119.4 88.1l-.7-1.3-2.2 3 4.2 1.5-.7-1.6a7.4 7.4 0 0 0 7.3-2.7l-2-.6-.3-3a6.6 6.6 0 0 1-5.6 4.7M246.1 119.9l.4 3 2 .6M246.2 119.9a6.6 6.6 0 0 1-5.6 4.8M240.5 124.6l-.5-1.4-2.3 3.1 4.2 1.4-.7-1.5M248.5 123.5a7.4 7.4 0 0 1-7.3 2.6M123.9 207.3a6.6 6.6 0 0 0-5.7 4.7l-.3-3-2-.6a7.4 7.4 0 0 1 7.3-2.6l-.7-1.7 4.2 1.6-2.2 3-.7-1.4M105.7 254.9h3v4.5h1.5l-3 3-3-3h1.5zM228 244.5v45.6h185v-45.6" fill="none" stroke="#000" stroke-width=".51"/>
<!-- layer: Centerline(Atlas Copco) -->
<g fill="none" stroke="#000" stroke-width=".27">
<path d="M390.3 253.8h1.6M392.2 253.8h.1M392.7 253.8h3.2M396.2 253.8h.2M396.7 253.8h3.2M400.3 253.8h.1M400.7 253.8h3.2M404.4 253.8h.1M404.8 253.8h3.2M405.9 249.5v1.7M405.9 251.6v.1M405.9 252.1v3.4"/>
<path d="M405.9 255.9v.1M405.9 256.4v1.7M408.4 253.8h.1M408.8 253.8h1.6"/>
</g>
<!-- layer: Sketch Geometry(Atlas Copco) -->
<path d="M20 7h393" fill="none" stroke="#000" stroke-width=".7"/>
<!-- layer: Dimensions(Atlas Copco) -->
<g fill="none" stroke="#000" stroke-width=".27">
<path d="M176.7 19.9l2.5-.5v.9zM176.7 19.9h61.5M176.7 18.8v21.3M235.7 19.4l2.5 .5-2.5 .4zM238.2 18.8v54.5M297.8 19.9l2.6-.5v1zM297.8 19.9h62.1M297.8 18.8v21.3M357.3 19.4l2.6 .5-2.6 .5zM359.9 18.8v21.3M100.3 34.5l2.5-.5v1zM100.3 34.5h34.3"/>
<path d="M100.3 33.8v10.5M109 34l2.5 .5-2.5 .5zM111.5 33.8v10.5M115.2 34.5l2.5-.5v1zM115.2 33.5v6.6M153.3 28.8h81.4M169.2 28.2l2.5 .6-2.5 .5zM171.7 27.7v38.8M176.7 28.8l2.5-.6v1.1zM176.7 37.4l2.5-.5v1zM176.7 37.4h55M229.2 36.9l2.5 .5-2.5 .5z"/>
<path d="M231.7 36.4v3.7M232.2 28.2l2.5 .6-2.5 .5zM234.7 27.7v83.7M112.5 45.3h25M136.5 45.3l.5 2.6h-1zM136.5 45.3v90.6M278.8 40.8h18.3M279.8 40.8l.5 2.5h-1zM279.8 40.8v95.1M290.8 40.8l.5 2.5h-1zM290.8 40.8v70.1M149.5 67.5h21.2"/>
<path d="M150.6 67.5l.5 2.5h-1zM150.6 67.5v68.4M162.5 80.9h43.2M163.5 80.9l.5 2.5h-1zM163.5 80.9v55M226.7 82h30.5M229.2 81.5l2.5 .5-2.5 .5zM238.2 82l2.5-.5v1zM41.1 111.2h14.7M42.2 111.2l.4 2.5h-.9zM42.2 111.2v41.7M111.5 109.5h26"/>
<path d="M112.7 115.4h15.2M126.9 115.4l.5 2.4h-1zM126.9 115.4v20.5M136 107h1l-.5 2.5zM136.5 109.5l.5 2.6h-1zM170.6 108.8h57.9M171.6 108.8l.5 2.6h-1zM171.6 108.8v27.1M228.2 111.2v39.5M289.8 110.9h7.3M290.3 108.4h1l-.5 2.5zM291.1 110.9l.5 2.4h-1z"/>
<path d="M291.1 110.9v25M41.1 135.9h11.3M41.1 132.6h14.7M41.7 130.2h.9l-.4 2.4zM42.2 135.9l.4 2.5h-.9zM53.1 136.6v24.9M56.8 133.7v27.8M88.8 133.7v27.8M107.2 120.8v41.7M115.3 136.4v26.1M116 135.9h21.5M126.4 133.3h1l-.5 2.6z"/>
<path d="M136 133.3h1l-.5 2.6zM149.5 135.9h78.2M150.1 133.3h1l-.5 2.6zM163 133.3h1l-.5 2.6zM171.1 133.3h1l-.5 2.6zM176.7 136.6v14.1M278.8 135.9h18.3M279.3 133.3h1l-.5 2.6zM290.6 133.3h1l-.5 2.6zM176.7 149.7l2.5-.6v1.1zM176.7 149.7h51.5M225.7 149.1l2.5 .6-2.5 .5z"/>
<path d="M35.9 160.5h52.9M50.6 160l2.5 .5-2.5 .5zM56.8 160.5l2.6-.5v1zM86.4 160l2.4 .5-2.4 .5zM89.2 177.2h37.7M100.9 177.2l2.5-.6v1.1zM100.9 176.4v23.3M107.2 161.5l2.5-.5v1zM107.2 161.5h27.7M110.2 176.6l2.5 .6-2.5 .5zM112.7 176.4v28.8M112.8 161l2.5 .5-2.5 .5z"/>
<path d="M115.3 177.2l2.5-.6v1.1zM115.3 176.4v18.5M129.2 178.2v66.6M32.2 180.3h32.8M33.2 180.3l.5 2.4h-1zM33.2 180.3v76.4M43.2 180.3l.5 2.4h-1zM43.2 180.3v72.9M91 195.2l.5 2.5h-1zM91 195.2v30M116 195.2h14.2M128.7 192.8h1l-.5 2.4z"/>
<path d="M53.1 214.8l2.5-.5v1zM53.1 214.8h29M79.6 214.3l2.5 .5-2.5 .5zM82.1 213.8v10.5M109.6 200.7h20.6M129.2 200.7l.5 2.5h-1zM83.1 225.2h8.9M90.5 222.7h1l-.5 2.5zM32.2 256.7h28.5M32.7 254.2h1l-.5 2.5zM42.2 253.2h14.7M42.7 250.7h1l-.5 2.5z"/>
<path d="M109.6 244.8h20.6M128.7 242.3h1l-.5 2.5z"/>
</g>
<g fill="#000">
<path d="M176.7 19.9l2.5-.5v.9z" fill-rule="evenodd"/>
<path d="M297.8 19.9l2.6-.5v1z" fill-rule="evenodd"/>
<path d="M100.3 34.5l2.5-.5v1z" fill-rule="evenodd"/>
<path d="M109 34l2.5 .5-2.5 .5z" fill-rule="evenodd"/>
<path d="M109 34l2.5 .5-2.5 .5z" fill-rule="evenodd"/>
<path d="M115.2 34.5l2.5-.5v1z" fill-rule="evenodd"/>
<path d="M169.2 28.2l2.5 .6-2.5 .5z" fill-rule="evenodd"/>
<path d="M176.7 28.8l2.5-.6v1.1z" fill-rule="evenodd"/>
<path d="M176.7 37.4l2.5-.5v1z" fill-rule="evenodd"/>
<path d="M176.7 28.8l2.5-.6v1.1z" fill-rule="evenodd"/>
<path d="M229.2 36.9l2.5 .5-2.5 .5z" fill-rule="evenodd"/>
<path d="M232.2 28.2l2.5 .6-2.5 .5z" fill-rule="evenodd"/>
<path d="M235.7 19.4l2.5 .5-2.5 .4z" fill-rule="evenodd"/>
<path d="M357.3 19.4l2.6 .5-2.6 .5z" fill-rule="evenodd"/>
<path d="M136.5 45.3l.5 2.6h-1z" fill-rule="evenodd"/>
<path d="M279.8 40.8l.5 2.5h-1z" fill-rule="evenodd"/>
<path d="M290.8 40.8l.5 2.5h-1z" fill-rule="evenodd"/>
<path d="M150.6 67.5l.5 2.5h-1z" fill-rule="evenodd"/>
<path d="M163.5 80.9l.5 2.5h-1z" fill-rule="evenodd"/>
<path d="M229.2 81.5l2.5 .5-2.5 .5z" fill-rule="evenodd"/>
<path d="M238.2 82l2.5-.5v1z" fill-rule="evenodd"/>
<path d="M42.2 111.2l.4 2.5h-.9z" fill-rule="evenodd"/>
<path d="M126.9 115.4l.5 2.4h-1z" fill-rule="evenodd"/>
<path d="M136 107h1l-.5 2.5z" fill-rule="evenodd"/>
<path d="M136.5 109.5l.5 2.6h-1z" fill-rule="evenodd"/>
<path d="M171.6 108.8l.5 2.6h-1z" fill-rule="evenodd"/>
<path d="M290.3 108.4h1l-.5 2.5z" fill-rule="evenodd"/>
<path d="M291.1 110.9l.5 2.4h-1z" fill-rule="evenodd"/>
<path d="M41.7 130.2h.9l-.4 2.4z" fill-rule="evenodd"/>
<path d="M41.7 130.2h.9l-.4 2.4z" fill-rule="evenodd"/>
<path d="M42.2 135.9l.4 2.5h-.9z" fill-rule="evenodd"/>
<path d="M126.4 133.3h1l-.5 2.6z" fill-rule="evenodd"/>
<path d="M136 133.3h1l-.5 2.6z" fill-rule="evenodd"/>
<path d="M150.1 133.3h1l-.5 2.6z" fill-rule="evenodd"/>
<path d="M163 133.3h1l-.5 2.6z" fill-rule="evenodd"/>
<path d="M171.1 133.3h1l-.5 2.6z" fill-rule="evenodd"/>
<path d="M279.3 133.3h1l-.5 2.6z" fill-rule="evenodd"/>
<path d="M290.6 133.3h1l-.5 2.6z" fill-rule="evenodd"/>
<path d="M176.7 149.7l2.5-.6v1.1z" fill-rule="evenodd"/>
<path d="M225.7 149.1l2.5 .6-2.5 .5z" fill-rule="evenodd"/>
<path d="M50.6 160l2.5 .5-2.5 .5z" fill-rule="evenodd"/>
<path d="M56.8 160.5l2.6-.5v1z" fill-rule="evenodd"/>
<path d="M56.8 160.5l2.6-.5v1z" fill-rule="evenodd"/>
<path d="M86.4 160l2.4 .5-2.4 .5z" fill-rule="evenodd"/>
<path d="M100.9 177.2l2.5-.6v1.1z" fill-rule="evenodd"/>
<path d="M107.2 161.5l2.5-.5v1z" fill-rule="evenodd"/>
<path d="M110.2 176.6l2.5 .6-2.5 .5z" fill-rule="evenodd"/>
<path d="M110.2 176.6l2.5 .6-2.5 .5z" fill-rule="evenodd"/>
<path d="M112.8 161l2.5 .5-2.5 .5z" fill-rule="evenodd"/>
<path d="M115.3 177.2l2.5-.6v1.1z" fill-rule="evenodd"/>
<path d="M33.2 180.3l.5 2.4h-1z" fill-rule="evenodd"/>
<path d="M43.2 180.3l.5 2.4h-1z" fill-rule="evenodd"/>
<path d="M91 195.2l.5 2.5h-1z" fill-rule="evenodd"/>
<path d="M128.7 192.8h1l-.5 2.4z" fill-rule="evenodd"/>
<path d="M53.1 214.8l2.5-.5v1z" fill-rule="evenodd"/>
<path d="M79.6 214.3l2.5 .5-2.5 .5z" fill-rule="evenodd"/>
<path d="M129.2 200.7l.5 2.5h-1z" fill-rule="evenodd"/>
<path d="M129.2 200.7l.5 2.5h-1z" fill-rule="evenodd"/>
<path d="M90.5 222.7h1l-.5 2.5z" fill-rule="evenodd"/>
<path d="M32.7 254.2h1l-.5 2.5z" fill-rule="evenodd"/>
<path d="M42.7 250.7h1l-.5 2.5z" fill-rule="evenodd"/>
<path d="M128.7 242.3h1l-.5 2.5z" fill-rule="evenodd"/>
</g>
<!-- layer: Center Mark(Atlas Copco) -->
<path d="M102.7 115.4h1.8M104.9 115.4h.1M105.4 115.4h3.6M107.2 110.9v1.7M107.2 113.1h.1M107.2 113.6v3.5M107.2 117.6v.1M107.2 118.1v1.8M109.4 115.4h.1M109.9 115.4h1.8" fill="none" stroke="#000" stroke-width=".27"/>
<!-- layer: Symbols(Atlas Copco) -->
<g fill="#000">
<path d="M334.9 46.2h.4l.4 .3 .1 .4-.3 .4-.5 .1-.4-.4v-.5z" fill-rule="evenodd"/>
<path d="M353 53.6h.4l.4 .3 .1 .5-.3 .4h-.5l-.4-.3v-.5z" fill-rule="evenodd"/>
<path d="M73.7 62.5l1-.2v2.5z" fill-rule="evenodd"/>
<path d="M352.4 67.5l2.2-1.2 .2 .9z" fill-rule="evenodd"/>
<path d="M335.4 92.9l2.2-1.3 .3 1z" fill-rule="evenodd"/>
<path d="M107.2 115.4l2 1.5-.7 .6z" fill-rule="evenodd"/>
<path d="M225.4 138.2l2.2 1.4-.7 .7z" fill-rule="evenodd"/>
<path d="M110.2 258.6l2.5 .5-.4 .9z" fill-rule="evenodd"/>
</g>
<g fill="none" stroke="#000" stroke-width=".27">
<path d="M65.5 30.7h2.5l6.7 34.1M370.7 30.4h-4.2l-30.8 16.1M370.7 48.1h-5.1l-11.8 5.8M73.7 62.5l1-.2v2.5zM352.4 67.5l2.2-1.2 .2 .9zM371.7 63.5h-6l-13.3 4M335.4 92.9l2.2-1.3 .3 1zM373.4 81.9h-6.7l-31.3 11M107.3 115.4l1.9 1.5-.7 .6-1.2-2 13.7 15.3M124.9 135.2l9.3 10.5h2.5M225.4 138.2l2.2 1.4-.7 .7zM225.4 138.2l9.2 8.6h2.5"/>
<path d="M110.2 258.6l2.5 .5-.4 .9zM110.2 258.6l8.2 3.1h2.4"/>
</g>
<text font-size="10.4" x="234.4" y="218.9">*</text>
<text font-size="9.7" x="350.2" y="288.6">9828084233</text>
<g font-size="6.9">
<text x="41.1" y="207.8" transform="rotate(-90 41.1 207.8)">*</text>
<text x="31.1" y="215.4" transform="rotate(-90 31.1 215.4)">*</text>
</g>
<g font-size="4.8">
<text x="230.9" y="202.2">Notes:</text>
<text x="241.7" y="208.1">- center of gravity</text>
<text x="241.7" y="214.2">- cubicle door fully open</text>
<text x="247.7" y="249.4">DIMENSION DRW.</text>
<text x="332.8" y="249.1">G2-7 PACK FM</text>
<text x="247.5" y="255.3">Not applicable</text>
<text x="247.3" y="261.9">Not applicable</text>
<text x="152" y="281.2">9828084228-M1</text>
<text x="228.2" y="288">Approved</text>
<text x="12.7" y="289.7" transform="rotate(-90 12.7 289.7)">CONFIDENTIAL:</text>
</g>
<g font-size="4.1">
<text x="192.8" y="17.7">615 / 24,2&quot;</text>
<text x="318.8" y="17.7">620 / 24,4&quot;</text>
<text x="154.1" y="26.7">50 / 2,0&quot;</text>
<text x="195.6" y="26.7">580 / 22,8&quot;</text>
<text x="94.2" y="32.4">112 / 4,4&quot;</text>
<text x="118.4" y="32.4">37 / 1,5&quot;</text>
<text x="192.9" y="35.3">550 / 21,7&quot;</text>
<text x="241" y="79.8">65 / 2,6&quot;</text>
<text x="134.4" y="87.5" transform="rotate(-90 134.4 87.5)">642 / 25,3&quot;</text>
<text x="288.7" y="85.9" transform="rotate(-90 288.7 85.9)">700 / 27,6&quot;</text>
<text x="277.7" y="98.4" transform="rotate(-90 277.7 98.4)">950 / 37,4&quot;</text>
<text x="148.5" y="111.7" transform="rotate(-90 148.5 111.7)">684 / 26,9&quot;</text>
<text x="161.4" y="119.6" transform="rotate(-90 161.4 119.6)">~550 / 21,7&quot;</text>
<text x="40" y="130.8" transform="rotate(-90 40 130.8)">215 / 8,5&quot;</text>
<text x="124.8" y="134.5" transform="rotate(-90 124.8 134.5)">205 / 8,1&quot;</text>
<text x="134.4" y="132.8" transform="rotate(-90 134.4 132.8)">263 / 10,4&quot;</text>
<text x="169.5" y="133.3" transform="rotate(-90 169.5 133.3)">270 / 10,6&quot;</text>
<text x="288.9" y="132.3" transform="rotate(-90 288.9 132.3)">250 / 9,8&quot;</text>
<text x="192.4" y="147.6">515 / 20,3&quot;</text>
<text x="40" y="152.1" transform="rotate(-90 40 152.1)">32 / 1,3&quot;</text>
<text x="36.6" y="158.4">37 / 1,5&quot;</text>
<text x="62.8" y="158.4">320 / 12,6&quot;</text>
<text x="118.6" y="159.3">81 / 3,2&quot;</text>
<text x="89.9" y="175.1">118 / 4,6&quot;</text>
<text x="110.6" y="175.1">26 / 1,0&quot;</text>
<text x="127.1" y="194.4" transform="rotate(-90 127.1 194.4)">55 / 2,1&quot;</text>
<text x="325.5" y="202.6">Note:</text>
<text x="325.5" y="207.6">Back panel with external box on models:</text>
<text x="56.3" y="212.6">~290 / 11,4&quot;</text>
<text x="325.5" y="212.6">- ALL POWERS @ V230/1/60Hz,</text>
<text x="88.9" y="220.3" transform="rotate(-90 88.9 220.3)">~300 / 11,8&quot;</text>
<text x="230.9" y="220.1">Dimensions metric (mm) / imperial (inches)</text>
<text x="325.5" y="217.6">- G5 @ 60Hz</text>
<text x="41.1" y="228" transform="rotate(-90 41.1 228)">730 / 28,7&quot;</text>
<text x="230.9" y="226.2">Dimension tolerances ±10 / 0,4&quot;</text>
<text x="325.5" y="222.6">- G7 @ 50-60Hz</text>
<text x="127.1" y="232.8" transform="rotate(-90 127.1 232.8)">441 / 17,4&quot;</text>
<text x="31.1" y="235.5" transform="rotate(-90 31.1 235.5)">765 / 30,1&quot;</text>
</g>
<text font-size="3.9" x="268" y="282.2">A3</text>
<g font-size="3.4">
<text x="38.7" y="6.2">1</text>
<text x="78.1" y="6.1">2</text>
<text x="118" y="6.5">3</text>
<text x="157.4" y="6.4">4</text>
<text x="194.2" y="6.5">5</text>
<text x="237.7" y="6.4">6</text>
<text x="275.5" y="6.3">7</text>
<text x="315" y="6.4">8</text>
<text x="354.5" y="6.4">9</text>
<text x="392.3" y="6.4">10</text>
<text x="214.4" y="17.4">external box</text>
<text x="304.3" y="28.6">cooling air outlet</text>
<text x="413.7" y="26.5">A</text>
<text x="45.7" y="31.9">external box</text>
<text x="49" y="35.8">(see note)</text>
<text x="307.6" y="32.6">of compressor</text>
<text x="371.5" y="31.7">service</text>
<text x="371.5" y="35.6">panel</text>
<text x="314" y="36.5">and motor</text>
<text x="371.5" y="48.9">compressor controller</text>
<text x="372.4" y="64.1">emergency</text>
<text x="372.4" y="68">stop switch</text>
<text x="413.8" y="68.4">B</text>
<text x="119.9" y="83.7" transform="rotate(-90 119.9 83.7)">extra venting</text>
<text x="123.8" y="80.9" transform="rotate(-90 123.8 80.9)">(only G7)</text>
<text x="374.1" y="83.2">oil level</text>
<text x="239.7" y="85.5">external box</text>
<text x="239.7" y="89.5">(see note)</text>
<text x="374.1" y="87">indicator</text>
<text x="245.2" y="114">cooling air</text>
<text x="414" y="108.4">C</text>
<text x="240.1" y="117.9">and compressor</text>
<text x="249.9" y="121.8">inlet</text>
<text x="46" y="131.2" transform="rotate(-90 46 131.2)">air inlet filter</text>
<text x="137.5" y="146.6">compressed</text>
<text x="237.9" y="147.7">main power</text>
<text x="63.4" y="153.4">air inlet filter</text>
<text x="137.5" y="150.5">air outlet</text>
<text x="137.5" y="154.5">G3/4 female (IEC)</text>
<text x="237.9" y="151.6">supply</text>
<text x="237.9" y="155.6">(supply cable)</text>
<text x="413.7" y="151.5">D</text>
<text x="137.5" y="158.4">NPT3/4 female adaptor (UL/CSA)</text>
<text x="83" y="180.8">air exhaust</text>
<text x="414" y="189">E</text>
<text x="30.9" y="210.7" transform="rotate(-90 30.9 210.7)">external box (see note)</text>
<text x="133.7" y="231.3" transform="rotate(-90 133.7 231.3)">air exhaust</text>
<text x="413.8" y="229.3">F</text>
<text x="121.6" y="262.6">air delivery</text>
<text x="374.3" y="262">INV</text>
<text x="388.8" y="275.2">CAI</text>
<text x="414" y="273.2">G</text>
<text x="22.5" y="280.3">00</text>
<text x="39.6" y="278.8">Document release. CID 27712-12/10/2020.</text>
<text x="130.7" y="278.6">sgraser</text>
<text x="39.6" y="282.8">DN20062831</text>
</g>
<g font-size="2.8">
<text x="313.3" y="267.4">C43</text>
<text x="275" y="273.5">caisgraser</text>
<text x="114.7" y="278.4">10/09/2020</text>
<text x="164.5" y="287.1">Parent 3D model</text>
<text x="204.8" y="287.1">Ed . Version 3D</text>
</g>
<g font-size="2.7">
<text x="14.5" y="87.4" transform="rotate(-90 14.5 87.4)">All materials supplied are in compliance with the</text>
<text x="17.7" y="87.4" transform="rotate(-90 17.7 87.4)">requirements of the List of Prohibited Substances</text>
<text x="229.2" y="234.4">Tolerances, if not indicated, according to:</text>
<text x="229.7" y="242.2">ATLAS COPCO STANDARD CLASS</text>
<text x="229.7" y="247">Name</text>
<text x="229.6" y="253.7">Material</text>
<text x="229.6" y="259.9">Treatment</text>
<text x="260.3" y="266.2">Scale</text>
<text x="275.1" y="267.1">1 : 10</text>
<text x="301.4" y="266.2">Family</text>
<text x="343.3" y="265.9">Compare</text>
<text x="260.3" y="273.5">Drawn by</text>
<text x="301.3" y="272.6">Blank nr.</text>
<text x="343.3" y="272.5">Replaces</text>
<text x="238.4" y="281.2">STATUS</text>
<text x="260.3" y="278.7">Drawing format</text>
<text x="280" y="278.6">Blank wt.</text>
<text x="307.4" y="280.7">Kg</text>
<text x="311.8" y="278.7">Fini wt.</text>
<text x="337.9" y="280.4">N/A</text>
<text x="22.5" y="287.1">Ed</text>
<text x="30.4" y="285.7">Posi-</text>
<text x="63.6" y="287.1">Modified from</text>
<text x="119.2" y="287.1">Date</text>
<text x="131.8" y="287.1">Intr./Appd.</text>
<text x="260.4" y="285.3">Des checked.</text>
<text x="280.4" y="285.3">Prod checked.</text>
<text x="300.6" y="285.3">Approved.</text>
<text x="318.5" y="285.3">Date</text>
<text x="31" y="289">tion</text>
</g>
<g font-size="2.5">
<text x="371.2" y="254">Confidential</text>
<text x="343.6" y="279.6">Designation</text>
<text x="387.7" y="279.6">Sheet</text>
<text x="401.3" y="279.6">1</text>
<text x="406.2" y="279.5">/</text>
<text x="408.9" y="279.4">1</text>
<text x="16.2" y="289.7" transform="rotate(-90 16.2 289.7)">This document is property of Atlas Copco AB and shall not without our permission be altered,</text>
<text x="19" y="289.7" transform="rotate(-90 19 289.7)">copied, used for manufacturing or communicated to any other person or company.</text>
</g>
<g font-size="2.2">
<text x="368" y="246.4">Confidentiality Class</text>
<text x="371.2" y="249">acc. to 1102 K</text>
<text x="390" y="265.5">Drawing</text>
<text x="390.8" y="268">Owner</text>
<text x="400.9" y="265.6">Transferred</text>
<text x="404.5" y="268.1">from</text>
</g>
</svg>
